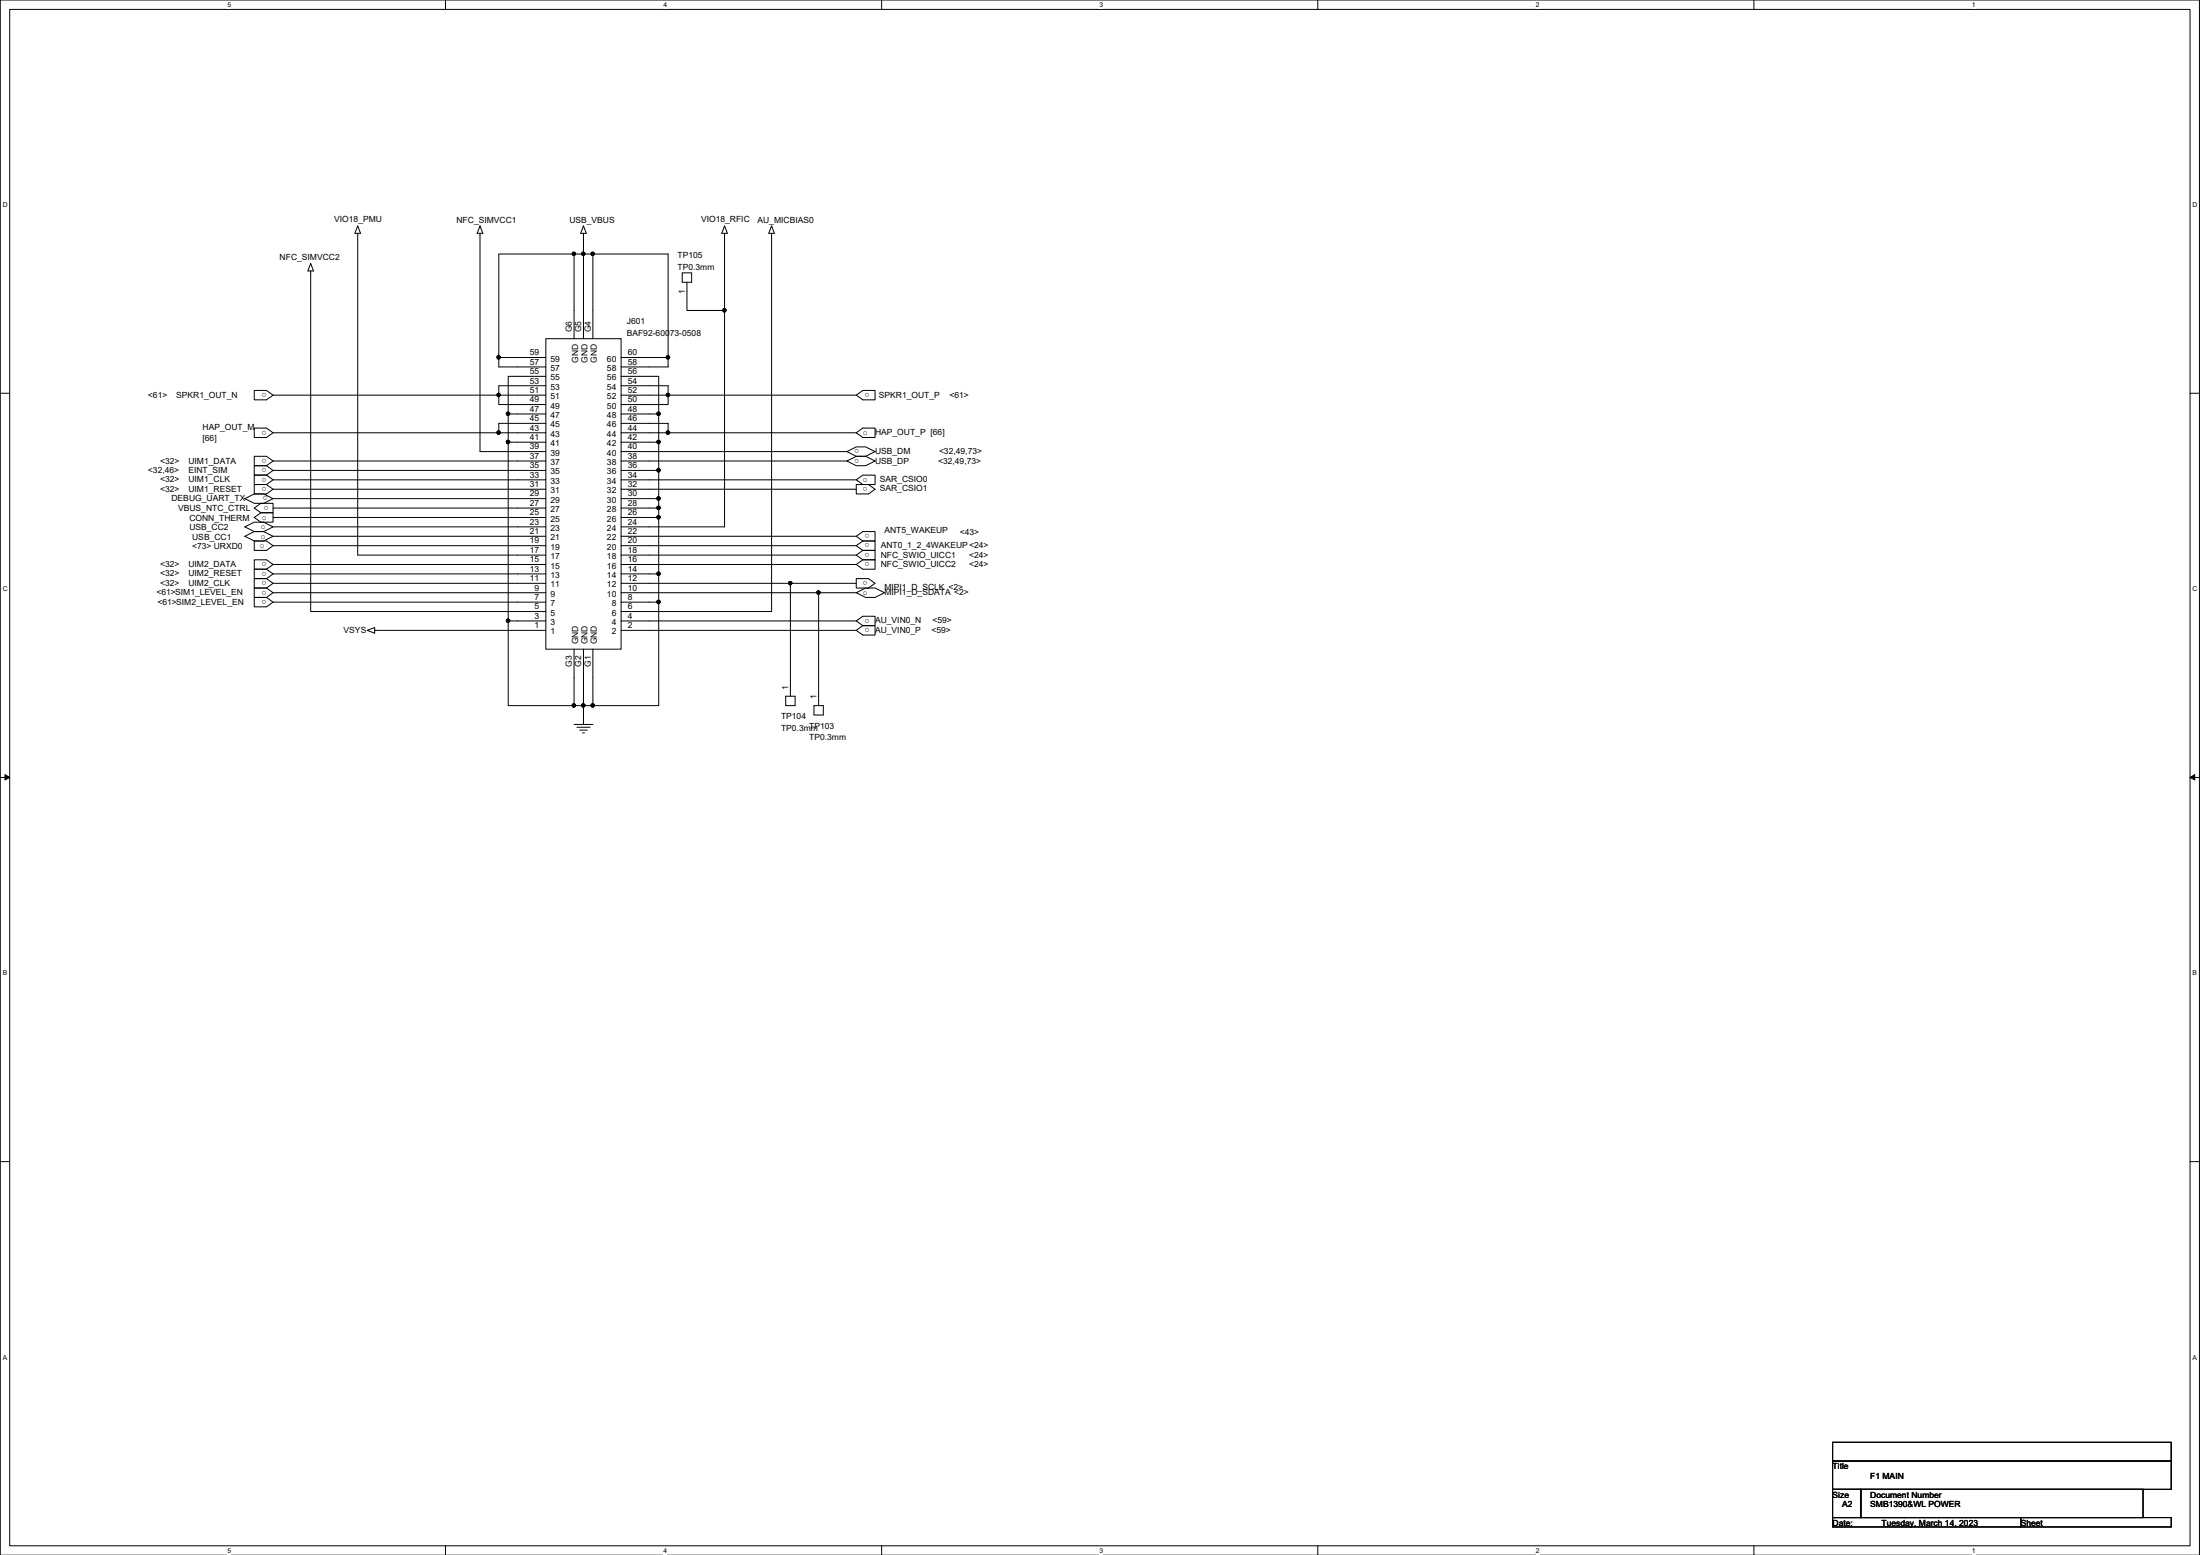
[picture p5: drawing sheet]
<svg xmlns="http://www.w3.org/2000/svg" width="297mm" height="210mm" viewBox="0 0 297 210" stroke-linecap="round" stroke-linejoin="round" font-family="sans-serif">
<path d="M0 0h297v209.9h-297zM1.3 1.3h294.4v207.4h-294.4z" fill="none" stroke="#000" stroke-width=".14"/>
<g fill="#fff">
<path d="M30.7 .1h.5v1h-.5z"/>
<path d="M30.7 208.8h.5v1h-.5z"/>
</g>
<path d="M60.2 0v1.3M60.2 208.7v1.2" fill="none" stroke="#000" stroke-width=".14"/>
<g fill="#fff">
<path d="M89.6 .1h.5v1h-.5z"/>
<path d="M89.6 208.8h.5v1h-.5z"/>
</g>
<path d="M119 0v1.3M119 208.7v1.2" fill="none" stroke="#000" stroke-width=".14"/>
<g fill="#fff">
<path d="M148.5 .1h.5v1h-.5z"/>
<path d="M148.5 208.8h.5v1h-.5z"/>
</g>
<path d="M177.9 0v1.3M177.9 208.7v1.2" fill="none" stroke="#000" stroke-width=".14"/>
<g fill="#fff">
<path d="M207.3 .1h.6v1h-.6z"/>
<path d="M207.3 208.8h.6v1h-.6z"/>
</g>
<path d="M236.8 0v1.3M236.8 208.7v1.2" fill="none" stroke="#000" stroke-width=".14"/>
<g fill="#fff">
<path d="M266.2 .1h.5v1h-.5z"/>
<path d="M266.2 208.8h.5v1h-.5z"/>
<path d="M.4 27.2h.6v1h-.6z"/>
<path d="M296 27.2h.7v1h-.7z"/>
<path d="M.4 79h.6v1h-.6z"/>
<path d="M296 79h.7v1h-.7z"/>
</g>
<path d="M0 53.1h1.3M295.7 53.1h1.3" fill="none" stroke="#000" stroke-width=".14"/>
<g fill="#fff">
<path d="M.4 130.9h.6v1h-.6z"/>
<path d="M296 130.9h.6v1h-.6z"/>
</g>
<path d="M0 104.9h1.3M.7 104.6l.6 .3-.6 .4zM295.7 104.9h1.3M295.7 104.9l.6-.3v.7z" fill="none" stroke="#000" stroke-width=".14"/>
<path d="M.7 104.6l.6 .3-.6 .4zM295.7 104.9l.6-.3v.7z" fill="#000"/>
<g fill="#fff">
<path d="M.4 182.7h.5v1h-.5z"/>
<path d="M296 182.7h.6v1h-.6z"/>
</g>
<g fill="none" stroke="#000" stroke-width=".14">
<path d="M41.9 35.6l.4 1h-.7zM41.9 36.6v45.9h31.8M48.3 31.5v43.4h25.4M48.3 30.5l.4 1h-.8zM64.8 30.5l.4 1h-.8zM64.8 31.5v29.5h8.9M77.3 34.1h.3l.1 .1-.1 .2-.1 .1-.2-.1zM77.5 34.3h1.3M77.5 34.3v11.4M77.5 34.3h-10.2v14M78.6 34.1h.3l.1 .1-.1 .2-.2 .1-.1-.1zM78.8 31.5v2.8"/>
<path d="M78.8 34.3v11.4M78.8 30.5l.4 1h-.8zM78.8 34.3h1.2M79.9 34.1h.3l.1 .1-.1 .2-.2 .1-.1-.1zM80 34.3v11.4M80 34.3h10.2v14M92.1 36.8h1.3v1.3h-1.3zM92.7 38.1v3.8h5.1v29.2h-13.9M97.8 31.5v10.4M97.8 30.5l.4 1h-.8zM104.2 31.5v51h-20.3M104.2 30.5l.4 1h-.8z"/>
<path d="M34.3 52.7h1.7l.9 .6-.9 .7h-1.7zM34.3 57.8h1.7l.9 .6-.9 .7h-1.7zM36.9 53.3h30.4M36.9 58.4h30.4M67.2 48.1h.3l.1 .1-.1 .2-.2 .1-.1-.1zM67.2 58.2h.3l.1 .2-.1 .2h-.2h-.1zM67.2 53.1h.3l.1 .2-.1 .2-.2 .1-.1-.1zM67.3 48.3v1.2h6.4M67.3 58.4h6.4M67.3 53.3v1.3h6.4M67.3 53.3h6.4M67.3 48.3h6.4"/>
<path d="M68.4 55.7h.4v.1v.2l-.2 .1-.2-.1zM68.4 59.5h.4v.1v.2l-.2 .1-.2-.1zM73.7 59.7h-5.1v24.1M73.7 57.1h-6.4v1.3M73.7 55.9h-5.1v3.8M73.7 52.1h-6.4v1.2M73.7 50.8h-5.1v5.1M73.7 45.7h10.2v41.9h-10.2zM83.9 59.7h5v3.8M83.9 58.4h31.7M83.9 57.1h6.3v1.3M83.9 55.9h5v3.8"/>
<path d="M83.9 52.1h6.3v2.5h-6.3M83.9 53.3h31.7M83.9 50.8h5v5.1M83.9 48.3h6.3M88.7 55.7h.4l.1 .1-.1 .2-.2 .1-.2-.1zM88.7 59.5h.4l.1 .1-.1 .2-.2 .1-.2-.1zM90 48.1h.3l.1 .1-.1 .2-.1 .1-.2-.1zM90 58.2h.3l.1 .2-.1 .2h-.1h-.2zM90 53.1h.3l.1 .2-.1 .2-.1 .1-.2-.1zM90.2 48.3v1.2h-6.3M97.6 41.7h.4v.2v.1l-.2 .1-.2-.1zM115.6 53.3l.9-.6h1.6v1.3h-1.6z"/>
<path d="M115.6 58.4l.9-.6h1.6v1.3h-1.6zM33.1 67.3l1.2-.6h1.3l1.3 .6-1.3 .6h-1.3zM33.1 71.1l1.2-.6h1.3l1.3 .6-1.3 .7h-1.3zM33.1 72.4l1.2-.6h1.3l1.3 .6-1.3 .6h-1.3zM34.3 73h1.7l.9 .7-.9 .6h-1.7zM34.3 68.6l.9-.7h1.7v1.3h-1.7zM34.3 69.8l.9-.6h1.7v1.3h-1.7zM36 76.8h-1.7v1.3h1.7M36 78.1h-1.7v1.3h1.7M36 79.4h-1.7v1.2h1.7M36 65.4h-1.7v1.3h1.7l.9-.7M36 62.9h-1.7v1.2h1.7"/>
<path d="M36 64.1h-1.7v1.3h1.7M36 76.8l.9 .7M36 78.1l.9 .6M36 79.4l.9 .6M36 65.4l.9 .6M36 62.9l.9 .6M36 64.1l.9 .7M36.9 78.7h36.8M36.9 77.5h36.8M36.9 76.2h36.8M36.9 73.7h36.8M36.9 72.4h36.8"/>
<path d="M36.9 71.1h36.8M36.9 69.8h36.8M36.9 68.6h36.8M36.9 66h36.8M36.9 64.8h36.8M36.9 63.5h36.8M36.9 62.2h36.8M36.9 76.2l-.9 .6M36.9 76.2l-.9-.6h-1.7v1.2h1.7M36.9 77.5l-.9 .6M36.9 78.7l-.9 .7M36.9 62.2l-.9 .7"/>
<path d="M36.9 62.2l-.9-.6h-1.7v1.3h1.7M36.9 63.5l-.9 .6M36.9 64.8l-.9 .6M36.9 67.3h36.8M83.9 78.7h22.8M83.9 77.5h5v3.8M83.9 76.2h31.7M83.9 74.9h31.7M83.9 73.7h31.7M83.9 72.4h31.7M83.9 69.8h5v7.7M83.9 68.6h5"/>
<path d="M83.9 67.3h5v1.3M83.9 66h31.7M83.9 64.8h31.7M83.9 63.5h5v3.8M83.9 62.2h30.4M83.9 61h30.4M88.7 63.3h.4l.1 .2-.1 .1-.2 .1-.2-.1zM88.7 67.1h.4l.1 .2-.1 .1-.2 .1-.2-.1zM88.7 68.4h.4l.1 .1-.1 .2-.2 .1-.2-.1zM88.7 69.7h.4l.1 .1-.1 .2-.2 .1-.2-.1zM88.7 77.3h.4l.1 .1-.1 .2-.2 .1-.2-.1zM88.9 68.6v1.2"/>
<path d="M106.5 78.5h.4v.2v.2l-.2 .1-.2-.1zM106.7 78.7v15.3M106.7 78.7h8.9M110.3 79.8h.4v.2v.1l-.2 .1-.2-.1zM114.3 61l1.3-.7h1.3l1.2 .7-1.2 .6h-1.3zM114.3 62.2l1.3-.6h1.3l1.2 .6-1.2 .7h-1.3zM115.6 65.4h1.7l.8 .6-.8 .7h-1.7zM115.6 78.1h1.7l.8 .6-.8 .7h-1.7zM115.6 64.8l.9-.7h1.6v1.3h-1.6zM115.6 72.4l.9 .6M115.6 72.4l.9-.6h1.6v1.2h-1.6M115.6 73.7l.9 .6"/>
<path d="M115.6 74.9l.9 .7M116.5 73h1.6v1.3h-1.6M116.5 74.3h1.6v1.3h-1.6M116.5 75.6h1.6v1.2h-1.6l-.9-.6M116.5 73l-.9 .7M116.5 74.3l-.9 .6M116.5 75.6l-.9 .6M36 80.6h-1.7v1.3h1.7l.9-.6M36 80.6l.9 .7M36.9 81.3h36.8M36.9 80h36.8M36.9 80l-.9 .6"/>
<path d="M49.6 85.1l1-.4v.8zM50.6 85.1h23.1M68.4 83.6h.4v.2v.2h-.2h-.2zM73.7 83.8h-5.1v11.4h8.9M77.3 95.1h.3l.1 .1-.1 .2-.1 .1-.2-.1zM77.5 87.6v7.6M77.5 95.2h2.5M77.5 97.8h2.5M77.9 98.2h1.8M78.3 98.6h1M78.6 95.1h.3l.1 .1-.1 .2-.2 .1-.1-.1zM78.7 98.9h.2"/>
<path d="M78.8 87.6v10.2M79.9 95.1h.3l.1 .1-.1 .2-.2 .1-.1-.1zM80 87.6v7.6M83.9 85.1h31.7M83.9 83.8h31.7M83.9 81.3h5v13.9h-8.9M83.9 80h26.6M88.7 81.1h.4l.1 .1-.1 .2-.2 .1-.2-.1zM106.1 94h1.3v1.2h-1.3zM109.9 95.2h1.3v1.3h-1.3zM115.6 80h-5.1v15.2M115.6 83.8l.9 .7"/>
<path d="M115.6 83.8l.9-.6h1.6v1.3h-1.6M115.6 80l1.3-.6h1.2l1.3 .6-1.3 .6h-1.2zM116.5 84.5h1.6v1.2h-1.6l-.9-.6M116.5 84.5l-.9 .6M0 156.8h1.3M295.7 156.8h1.3M247.4 194.7h45.8v2.5h-45.8zM247.4 197.2h45.8v3.8h-45.8zM247.4 201h3.8v3.9h-3.8zM247.4 204.9h25.4v1.2h-25.4zM251.2 201h38.1v3.9h-38.1zM272.8 204.9h20.4v1.2h-20.4z"/>
</g>
<g fill="#000">
<path d="M77.3 34.1h.3l.1 .1-.1 .2-.1 .1-.2-.1z" fill-rule="evenodd"/>
<path d="M77.3 34.1h.3l.1 .1-.1 .2-.1 .1-.2-.1z" fill-rule="evenodd"/>
<path d="M78.6 34.1h.3l.1 .1-.1 .2-.2 .1-.1-.1z" fill-rule="evenodd"/>
<path d="M78.6 34.1h.3l.1 .1-.1 .2-.2 .1-.1-.1z" fill-rule="evenodd"/>
<path d="M79.9 34.1h.3l.1 .1-.1 .2-.2 .1-.1-.1z" fill-rule="evenodd"/>
<path d="M79.9 34.1h.3l.1 .1-.1 .2-.2 .1-.1-.1z" fill-rule="evenodd"/>
<path d="M67.2 48.1h.3l.1 .1-.1 .2-.2 .1-.1-.1z" fill-rule="evenodd"/>
<path d="M67.2 58.2h.3l.1 .2-.1 .2h-.2h-.1z" fill-rule="evenodd"/>
<path d="M67.2 53.1h.3l.1 .2-.1 .2-.2 .1-.1-.1z" fill-rule="evenodd"/>
<path d="M67.2 48.1h.3l.1 .1-.1 .2-.2 .1-.1-.1z" fill-rule="evenodd"/>
<path d="M67.2 58.2h.3l.1 .2-.1 .2h-.2h-.1z" fill-rule="evenodd"/>
<path d="M67.2 53.1h.3l.1 .2-.1 .2-.2 .1-.1-.1z" fill-rule="evenodd"/>
<path d="M68.4 55.7h.4v.1v.2l-.2 .1-.2-.1z" fill-rule="evenodd"/>
<path d="M68.4 59.5h.4v.1v.2l-.2 .1-.2-.1z" fill-rule="evenodd"/>
<path d="M68.4 55.7h.4v.1v.2l-.2 .1-.2-.1z" fill-rule="evenodd"/>
<path d="M68.4 59.5h.4v.1v.2l-.2 .1-.2-.1z" fill-rule="evenodd"/>
<path d="M88.7 55.7h.4l.1 .1-.1 .2-.2 .1-.2-.1z" fill-rule="evenodd"/>
<path d="M88.7 59.5h.4l.1 .1-.1 .2-.2 .1-.2-.1z" fill-rule="evenodd"/>
<path d="M88.7 55.7h.4l.1 .1-.1 .2-.2 .1-.2-.1z" fill-rule="evenodd"/>
<path d="M88.7 59.5h.4l.1 .1-.1 .2-.2 .1-.2-.1z" fill-rule="evenodd"/>
<path d="M90 48.1h.3l.1 .1-.1 .2-.1 .1-.2-.1z" fill-rule="evenodd"/>
<path d="M90 58.2h.3l.1 .2-.1 .2h-.1h-.2z" fill-rule="evenodd"/>
<path d="M90 53.1h.3l.1 .2-.1 .2-.1 .1-.2-.1z" fill-rule="evenodd"/>
<path d="M90 48.1h.3l.1 .1-.1 .2-.1 .1-.2-.1z" fill-rule="evenodd"/>
<path d="M90 58.2h.3l.1 .2-.1 .2h-.1h-.2z" fill-rule="evenodd"/>
<path d="M90 53.1h.3l.1 .2-.1 .2-.1 .1-.2-.1z" fill-rule="evenodd"/>
<path d="M97.6 41.7h.4v.2v.1l-.2 .1-.2-.1z" fill-rule="evenodd"/>
<path d="M97.6 41.7h.4v.2v.1l-.2 .1-.2-.1z" fill-rule="evenodd"/>
<path d="M88.7 63.3h.4l.1 .2-.1 .1-.2 .1-.2-.1z" fill-rule="evenodd"/>
<path d="M88.7 67.1h.4l.1 .2-.1 .1-.2 .1-.2-.1z" fill-rule="evenodd"/>
<path d="M88.7 68.4h.4l.1 .1-.1 .2-.2 .1-.2-.1z" fill-rule="evenodd"/>
<path d="M88.7 69.7h.4l.1 .1-.1 .2-.2 .1-.2-.1z" fill-rule="evenodd"/>
<path d="M88.7 77.3h.4l.1 .1-.1 .2-.2 .1-.2-.1z" fill-rule="evenodd"/>
<path d="M88.7 63.3h.4l.1 .2-.1 .1-.2 .1-.2-.1z" fill-rule="evenodd"/>
<path d="M88.7 67.1h.4l.1 .2-.1 .1-.2 .1-.2-.1z" fill-rule="evenodd"/>
<path d="M88.7 68.4h.4l.1 .1-.1 .2-.2 .1-.2-.1z" fill-rule="evenodd"/>
<path d="M88.7 69.7h.4l.1 .1-.1 .2-.2 .1-.2-.1z" fill-rule="evenodd"/>
<path d="M88.7 77.3h.4l.1 .1-.1 .2-.2 .1-.2-.1z" fill-rule="evenodd"/>
<path d="M106.5 78.5h.4v.2v.2l-.2 .1-.2-.1z" fill-rule="evenodd"/>
<path d="M106.5 78.5h.4v.2v.2l-.2 .1-.2-.1z" fill-rule="evenodd"/>
<path d="M110.3 79.8h.4v.2v.1l-.2 .1-.2-.1z" fill-rule="evenodd"/>
<path d="M110.3 79.8h.4v.2v.1l-.2 .1-.2-.1z" fill-rule="evenodd"/>
<path d="M68.4 83.6h.4v.2v.2h-.2h-.2z" fill-rule="evenodd"/>
<path d="M68.4 83.6h.4v.2v.2h-.2h-.2z" fill-rule="evenodd"/>
<path d="M77.3 95.1h.3l.1 .1-.1 .2-.1 .1-.2-.1z" fill-rule="evenodd"/>
<path d="M77.3 95.1h.3l.1 .1-.1 .2-.1 .1-.2-.1z" fill-rule="evenodd"/>
<path d="M78.6 95.1h.3l.1 .1-.1 .2-.2 .1-.1-.1z" fill-rule="evenodd"/>
<path d="M78.6 95.1h.3l.1 .1-.1 .2-.2 .1-.1-.1z" fill-rule="evenodd"/>
<path d="M79.9 95.1h.3l.1 .1-.1 .2-.2 .1-.1-.1z" fill-rule="evenodd"/>
<path d="M79.9 95.1h.3l.1 .1-.1 .2-.2 .1-.1-.1z" fill-rule="evenodd"/>
<path d="M88.7 81.1h.4l.1 .1-.1 .2-.2 .1-.2-.1z" fill-rule="evenodd"/>
<path d="M88.7 81.1h.4l.1 .1-.1 .2-.2 .1-.2-.1z" fill-rule="evenodd"/>
</g>
<g font-size="1.1">
<text x="45.1" y="29.9">VIO18_PMU</text>
<text x="94.7" y="29.9">VIO18_RFIC</text>
<text x="37.8" y="35.1">NFC_SIMVCC2</text>
<text x="61.6" y="30.1">NFC_SIMVCC1</text>
<text x="76.9" y="30.1">USB_VBUS</text>
<text x="91.5" y="34.9">TP105</text>
<text x="102.3" y="30.1">AU_MICBIAS0</text>
<text x="91.5" y="36.4">TP0.3mm</text>
<text x="92.5" y="39.6" transform="rotate(-90 92.5 39.6)">1</text>
<text x="71.5" y="48">59</text>
<text x="77.2" y="44.8" transform="rotate(-90 77.2 44.8)">G6</text>
<text x="78.5" y="44.8" transform="rotate(-90 78.5 44.8)">G5</text>
<text x="79.8" y="44.8" transform="rotate(-90 79.8 44.8)">G4</text>
<text x="84.6" y="43.8">J601</text>
<text x="84.6" y="45.3">BAF92-60073-0508</text>
<text x="84.7" y="48">60</text>
<text x="20" y="53.7">&lt;61&gt;</text>
<text x="23.8" y="53.7">SPKR1_OUT_N</text>
<text x="36" y="53" transform="rotate(180 36 53)">o</text>
<text x="71.5" y="53">51</text>
<text x="71.5" y="51.8">53</text>
<text x="71.5" y="50.5">55</text>
<text x="71.5" y="49.2">57</text>
<text x="74.3" y="53.9">51</text>
<text x="74.3" y="52.6">53</text>
<text x="74.3" y="51.4">55</text>
<text x="74.3" y="50.1">57</text>
<text x="74.3" y="48.8">59</text>
<text x="78.1" y="48.9" transform="rotate(-90 78.1 48.9)">GND</text>
<text x="79.3" y="48.9" transform="rotate(-90 79.3 48.9)">GND</text>
<text x="80.6" y="48.9" transform="rotate(-90 80.6 48.9)">GND</text>
<text x="82" y="53.9">52</text>
<text x="82" y="52.6">54</text>
<text x="82" y="51.4">56</text>
<text x="82" y="50.1">58</text>
<text x="82" y="48.8">60</text>
<text x="84.7" y="53">52</text>
<text x="84.7" y="51.8">54</text>
<text x="84.7" y="50.5">56</text>
<text x="84.7" y="49.2">58</text>
<text x="117.4" y="53" transform="rotate(180 117.4 53)">o</text>
<text x="118.7" y="53.7">SPKR1_OUT_P</text>
<text x="128.2" y="53.7">&lt;61&gt;</text>
<text x="27.3" y="58">HAP_OUT_M</text>
<text x="27.3" y="59.5">[66]</text>
<text x="36" y="58.1" transform="rotate(180 36 58.1)">o</text>
<text x="71.5" y="59.4">41</text>
<text x="71.5" y="58.1">43</text>
<text x="71.5" y="56.9">45</text>
<text x="71.5" y="55.6">47</text>
<text x="71.5" y="54.3">49</text>
<text x="74.3" y="59">43</text>
<text x="74.3" y="57.7">45</text>
<text x="74.3" y="56.4">47</text>
<text x="74.3" y="55.2">49</text>
<text x="82" y="59">44</text>
<text x="82" y="57.7">46</text>
<text x="82" y="56.4">48</text>
<text x="82" y="55.2">50</text>
<text x="84.7" y="59.4">42</text>
<text x="84.7" y="58.1">44</text>
<text x="84.7" y="56.9">46</text>
<text x="84.7" y="55.6">48</text>
<text x="84.7" y="54.3">50</text>
<text x="116.5" y="58.8">o</text>
<text x="118.1" y="58.8">HAP_OUT_P [66]</text>
<text x="20" y="63.8">&lt;32,46&gt;</text>
<text x="21.6" y="62.6">&lt;32&gt;</text>
<text x="21.6" y="65.1">&lt;32&gt;</text>
<text x="25.4" y="62.6">UIM1_DATA</text>
<text x="25.4" y="63.8">EINT_SIM</text>
<text x="25.4" y="65.1">UIM1_CLK</text>
<text x="36" y="61.9" transform="rotate(180 36 61.9)">o</text>
<text x="36" y="65.7" transform="rotate(180 36 65.7)">o</text>
<text x="36" y="63.2" transform="rotate(180 36 63.2)">o</text>
<text x="36" y="64.5" transform="rotate(180 36 64.5)">o</text>
<text x="71.5" y="65.7">31</text>
<text x="71.5" y="64.5">33</text>
<text x="71.5" y="63.2">35</text>
<text x="71.5" y="61.9">37</text>
<text x="71.5" y="60.7">39</text>
<text x="74.3" y="65.3">33</text>
<text x="74.3" y="64.1">35</text>
<text x="74.3" y="62.8">37</text>
<text x="74.3" y="61.5">39</text>
<text x="74.3" y="60.2">41</text>
<text x="82" y="65.3">34</text>
<text x="82" y="64.1">36</text>
<text x="82" y="62.8">38</text>
<text x="82" y="61.5">40</text>
<text x="82" y="60.2">42</text>
<text x="84.7" y="65.7">32</text>
<text x="84.7" y="64.5">34</text>
<text x="84.7" y="63.2">36</text>
<text x="84.7" y="61.9">38</text>
<text x="84.7" y="60.7">40</text>
<text x="116" y="60.7" transform="rotate(180 116 60.7)">o</text>
<text x="116" y="61.9" transform="rotate(180 116 61.9)">o</text>
<text x="116.5" y="65.1">o</text>
<text x="117.1" y="65.7" transform="rotate(180 117.1 65.7)">o</text>
<text x="118.1" y="61.3">USB_DM</text>
<text x="118.1" y="62.6">USB_DP</text>
<text x="118.8" y="65.1">SAR_CSIO0</text>
<text x="126.7" y="62.6">&lt;32,49,73&gt;</text>
<text x="126.8" y="61.3">&lt;32,49,73&gt;</text>
<text x="21.6" y="66.4">&lt;32&gt;</text>
<text x="23.2" y="67.6">DEBUG_UART_TX</text>
<text x="24" y="68.9">VBUS_NTC_CTRL</text>
<text x="25.4" y="66.4">UIM1_RESET</text>
<text x="25.6" y="70.3">CONN_THERM</text>
<text x="25.6" y="71.6">USB_CC2</text>
<text x="35.2" y="71.5">o</text>
<text x="35.3" y="70.2">o</text>
<text x="36.1" y="67" transform="rotate(180 36.1 67)">o</text>
<text x="36.2" y="68.3" transform="rotate(180 36.2 68.3)">o</text>
<text x="71.5" y="70.8">23</text>
<text x="71.5" y="69.6">25</text>
<text x="71.5" y="68.3">27</text>
<text x="71.5" y="67">29</text>
<text x="74.3" y="71.7">23</text>
<text x="74.3" y="70.4">25</text>
<text x="74.3" y="69.1">27</text>
<text x="74.3" y="67.9">29</text>
<text x="74.3" y="66.6">31</text>
<text x="82" y="71.7">24</text>
<text x="82" y="70.4">26</text>
<text x="82" y="69.1">28</text>
<text x="82" y="67.9">30</text>
<text x="82" y="66.6">32</text>
<text x="84.7" y="70.8">24</text>
<text x="84.7" y="69.6">26</text>
<text x="84.7" y="68.3">28</text>
<text x="84.7" y="67">30</text>
<text x="118.8" y="66.3">SAR_CSIO1</text>
<text x="119.4" y="72">ANT5_WAKEUP</text>
<text x="21.6" y="76.5">&lt;32&gt;</text>
<text x="21.6" y="77.8">&lt;32&gt;</text>
<text x="25.4" y="76.5">UIM2_DATA</text>
<text x="25.4" y="77.8">UIM2_RESET</text>
<text x="25.9" y="72.9">USB_CC1</text>
<text x="25.9" y="74.1">&lt;73&gt; URXD0</text>
<text x="35.1" y="74">o</text>
<text x="35.2" y="72.7">o</text>
<text x="36" y="75.9" transform="rotate(180 36 75.9)">o</text>
<text x="36" y="77.2" transform="rotate(180 36 77.2)">o</text>
<text x="71.5" y="77.2">13</text>
<text x="71.5" y="75.9">15</text>
<text x="71.5" y="74.6">17</text>
<text x="71.5" y="73.4">19</text>
<text x="71.5" y="72.1">21</text>
<text x="74.3" y="76.8">15</text>
<text x="74.3" y="75.5">17</text>
<text x="74.3" y="74.2">19</text>
<text x="74.3" y="72.9">21</text>
<text x="82" y="76.8">16</text>
<text x="82" y="75.5">18</text>
<text x="82" y="74.2">20</text>
<text x="82" y="72.9">22</text>
<text x="84.7" y="77.2">14</text>
<text x="84.7" y="75.9">16</text>
<text x="84.7" y="74.6">18</text>
<text x="84.7" y="73.4">20</text>
<text x="84.7" y="72.1">22</text>
<text x="117.4" y="72.1" transform="rotate(180 117.4 72.1)">o</text>
<text x="117.4" y="73.4" transform="rotate(180 117.4 73.4)">o</text>
<text x="117.4" y="74.6" transform="rotate(180 117.4 74.6)">o</text>
<text x="117.4" y="75.9" transform="rotate(180 117.4 75.9)">o</text>
<text x="118.9" y="74">ANT0_1_2_4WAKEUP&lt;24&gt;</text>
<text x="118.9" y="75.3">NFC_SWIO_UICC1</text>
<text x="118.9" y="76.5">NFC_SWIO_UICC2</text>
<text x="129.6" y="72.2">&lt;43&gt;</text>
<text x="130.8" y="75.3">&lt;24&gt;</text>
<text x="130.8" y="76.5">&lt;24&gt;</text>
<text x="21.1" y="80.3">&lt;61&gt;SIM1_LEVEL_EN</text>
<text x="21.2" y="81.6">&lt;61&gt;SIM2_LEVEL_EN</text>
<text x="21.6" y="79.1">&lt;32&gt;</text>
<text x="25.4" y="79.1">UIM2_CLK</text>
<text x="36" y="78.4" transform="rotate(180 36 78.4)">o</text>
<text x="36" y="79.7" transform="rotate(180 36 79.7)">o</text>
<text x="36" y="81" transform="rotate(180 36 81)">o</text>
<text x="71.5" y="78.4">11</text>
<text x="72.2" y="83.5">3</text>
<text x="72.2" y="82.3">5</text>
<text x="72.2" y="81">7</text>
<text x="72.2" y="79.7">9</text>
<text x="74.3" y="83.1">5</text>
<text x="74.3" y="81.8">7</text>
<text x="74.3" y="80.6">9</text>
<text x="74.3" y="79.3">11</text>
<text x="74.3" y="78">13</text>
<text x="82" y="80.6">10</text>
<text x="82" y="79.3">12</text>
<text x="82" y="78">14</text>
<text x="82.6" y="83.1">6</text>
<text x="82.6" y="81.8">8</text>
<text x="84.7" y="79.7">10</text>
<text x="84.7" y="78.4">12</text>
<text x="84.7" y="83.5">4</text>
<text x="84.7" y="82.3">6</text>
<text x="84.7" y="81">8</text>
<text x="116.5" y="80.3">o</text>
<text x="117.1" y="78.4" transform="rotate(180 117.1 78.4)">o</text>
<text x="117.4" y="83.5" transform="rotate(180 117.4 83.5)">o</text>
<text x="119.4" y="79.6">MIPI1_D_SCLK &lt;2&gt;</text>
<text x="119.4" y="80.3">MIPI1_D_SDATA &lt;2&gt;</text>
<text x="46.4" y="85.4">VSYS</text>
<text x="72.2" y="84.8">1</text>
<text x="74.3" y="85.6">1</text>
<text x="74.3" y="84.4">3</text>
<text x="78.1" y="87" transform="rotate(-90 78.1 87)">GND</text>
<text x="79.3" y="87" transform="rotate(-90 79.3 87)">GND</text>
<text x="80.6" y="87" transform="rotate(-90 80.6 87)">GND</text>
<text x="82.6" y="85.6">2</text>
<text x="82.6" y="84.4">4</text>
<text x="84.7" y="84.8">2</text>
<text x="117.4" y="84.8" transform="rotate(180 117.4 84.8)">o</text>
<text x="118.1" y="84.2">AU_VIN0_N</text>
<text x="118.1" y="85.4">AU_VIN0_P</text>
<text x="125.8" y="85.4">&lt;59&gt;</text>
<text x="125.9" y="84.2">&lt;59&gt;</text>
<text x="77.2" y="90" transform="rotate(-90 77.2 90)">G3</text>
<text x="78.5" y="90" transform="rotate(-90 78.5 90)">G2</text>
<text x="79.8" y="90" transform="rotate(-90 79.8 90)">G1</text>
<text x="106.4" y="93.1" transform="rotate(-90 106.4 93.1)">1</text>
<text x="110.2" y="94.4" transform="rotate(-90 110.2 94.4)">1</text>
<text x="105.4" y="97.1">TP104</text>
<text x="105.4" y="98.6">TP0.3mm</text>
<text x="109.3" y="98.4">TP103</text>
<text x="109.3" y="99.9">TP0.3mm</text>
<text x="247.4" y="198.3">Title</text>
<text x="247.4" y="202.1">Size</text>
<text x="248.7" y="203.4">A2</text>
<text x="252.5" y="202.1">Document Number</text>
<text x="252.5" y="203.4">SMB1390&amp;WL POWER</text>
<text x="252.5" y="199.6">F1 MAIN</text>
<text x="247.4" y="206">Date:</text>
<text x="254" y="206">Tuesday, March 14, 2023</text>
<text x="272.8" y="206">Sheet</text>
</g>
<g font-size=".9">
<text x="30.7" y=".9">5</text>
<text x="89.6" y=".9">4</text>
<text x="148.5" y=".9">3</text>
<text x="207.3" y=".9">2</text>
<text x="266.2" y=".9">1</text>
<text x=".4" y="28">D</text>
<text x="296" y="28">D</text>
<text x=".4" y="79.8">C</text>
<text x="296" y="79.8">C</text>
<text x=".4" y="131.7">B</text>
<text x="296" y="131.7">B</text>
<text x=".4" y="183.5">A</text>
<text x="296" y="183.5">A</text>
<text x="30.7" y="209.6">5</text>
<text x="89.6" y="209.6">4</text>
<text x="148.5" y="209.6">3</text>
<text x="207.3" y="209.6">2</text>
<text x="266.2" y="209.6">1</text>
</g>
</svg>
